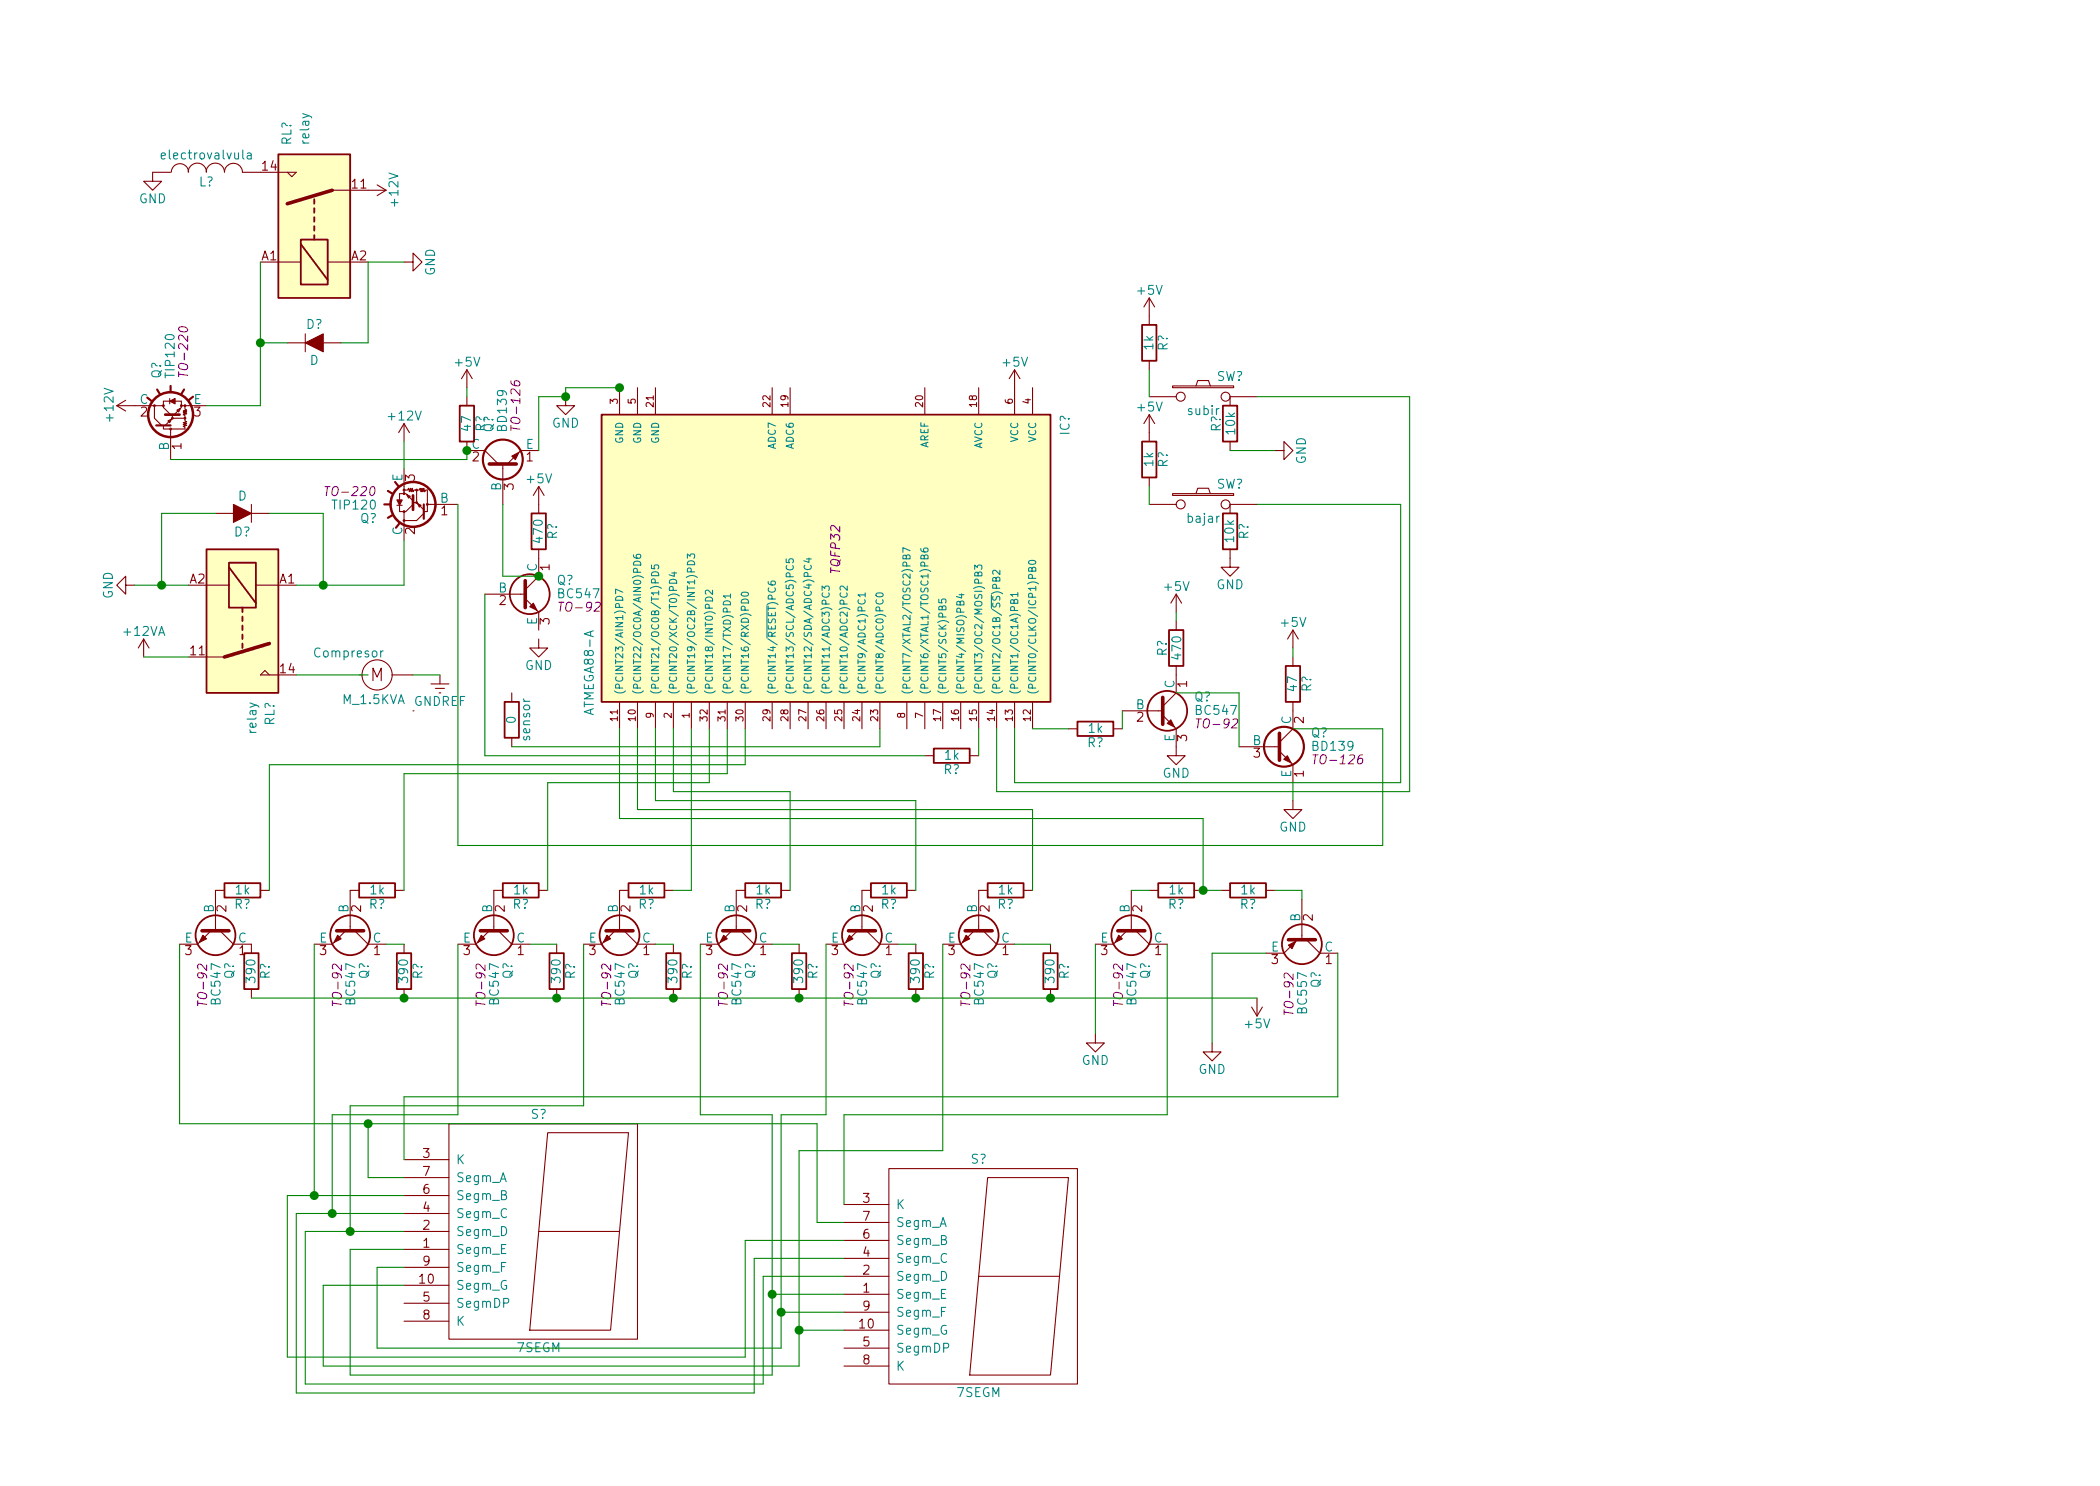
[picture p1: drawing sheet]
<svg xmlns="http://www.w3.org/2000/svg" width="297mm" height="210mm" viewBox="0 0 297 210" stroke-linecap="round" stroke-linejoin="round" font-family="sans-serif">
<g fill="#ffffc2" stroke="#ffffc2" stroke-width=".14">
<path d="M85.1 58.7h63.5v40.6h-63.5z"/>
<path d="M29.2 77.7h10.2v20.3h-10.2z"/>
<path d="M39.4 21.8h10.1v20.4h-10.1z"/>
</g>
<g fill="none" stroke="#840000" stroke-width=".25">
<path d="M39.4 21.8h10.1v20.4h-10.1zM42.5 33.9h3.9v6.4h-3.9zM42.5 34.5l3.9 5.1M44.4 28.2v.6M44.4 29.5v.6M44.4 30.7v.7M44.4 32v.6M44.4 33.3v.6M65 57.4h2.1v5.1h-2.1zM85.1 58.7h63.5v40.6h-63.5zM161.5 46h2.1v5h-2.1zM173 57.4h2v5.1h-2z"/>
<path d="M29.2 77.7h10.2v20.3h-10.2zM32.4 79.6h3.8v6.4h-3.8zM75.2 72.6h2v5.1h-2zM161.5 62.5h2.1v5.1h-2.1zM173 72.6h2v5.1h-2zM32.4 80.3l3.8 5M34.3 86v.6M34.3 87.2v.7M34.3 88.5v.6M34.3 89.8v.6M34.3 91.1v.6M71.4 99.3h2v5.1h-2z"/>
<path d="M165.4 89.1h2v5.1h-2zM181.9 94.2h2v5.1h-2zM132.1 105.9h5.1v2h-5.1zM152.4 102.1h5.1v2h-5.1zM31.7 125h5.1v2h-5.1zM34.5 134.9h2.1v5h-2.1zM50.8 125h5.1v2h-5.1zM56.1 134.9h2.1v5h-2.1zM71.1 125h5.1v2h-5.1zM77.7 134.9h2.1v5h-2.1zM88.9 125h5.1v2h-5.1zM94.2 134.9h2.1v5h-2.1z"/>
<path d="M105.4 125h5.1v2h-5.1zM112 134.9h2v5h-2zM123.2 125h5.1v2h-5.1zM128.5 134.9h2.1v5h-2.1zM139.7 125h5.1v2h-5.1zM147.6 134.9h2v5h-2zM163.8 125h5.1v2h-5.1zM174 125h5.1v2h-5.1z"/>
<circle cx="74.9" cy="84.1" r="2.82"/>
<circle cx="165.1" cy="100.6" r="2.82"/>
<circle cx="30.5" cy="132.3" r="2.82"/>
<circle cx="49.5" cy="132.3" r="2.82"/>
<circle cx="69.8" cy="132.3" r="2.82"/>
<circle cx="87.6" cy="132.3" r="2.82"/>
<circle cx="104.1" cy="132.3" r="2.82"/>
<circle cx="121.9" cy="132.3" r="2.82"/>
<circle cx="138.4" cy="132.3" r="2.82"/>
<circle cx="160" cy="132.3" r="2.82"/>
<circle cx="184.1" cy="133.6" r="2.82"/>
</g>
<g fill="none" stroke="#840000" stroke-width=".15">
<path d="M24.1 24.4h-2.5v1.2h1.3l-1.3 1.3-1.3-1.3h1.3M24.2 24.4a1.22 1.22 0 0 1 1.3-1.2 1.22 1.22 0 0 1 1.2 1.2M26.6 24.4a1.3 1.3 0 0 1 1.3-1.3 1.3 1.3 0 0 1 1.3 1.3M29.2 24.4a1.3 1.3 0 0 1 1.3-1.3 1.3 1.3 0 0 1 1.2 1.3 1.27 1.27 0 0 1 1.3-1.3 1.27 1.27 0 0 1 1.3 1.3h2.5M39.4 24.4h2.5l-.6 .6-.7-.6M39.4 37.1h3.1M46.4 37.1h3.1M47 26.9h2.5M52.1 26.9h2.5M53.3 26.2l1.3 .7M54.6 26.9l-1.3 .8M57.1 37.1h1.3v-1.3l1.3 1.3-1.3 1.2v-1.2"/>
<path d="M16.5 57.4l1.3 .8M16.5 57.4h5.2M17.8 56.6l-1.3 .8M23.7 59.6l.6-.3-.3 .5zM24 56.4v.7M24 56.8h-.9v.6M24.1 58.7l-1-1v-.3h-1.3v1.8l1.1 1M24.4 58.7v.5l-1 1M24.8 56.8h.9v.6M25 58l.5-.2-.2 .5zM26.2 59.2v.4l.2 .1-.5 .1 .5 .1-.5 .2 .5 .1-.5 .1 .3 .1v.3h-3.1v-.5M26.2 57.4h-.5v.3l-1.1 1"/>
<path d="M26.2 57.4v.5l.2 .1-.5 .2 .5 .1-.5 .1 .5 .1-.5 .2 .3 .1v.4h-1.8M26.2 57.4h3M40.6 48.5h2.6M43.2 47.2v2.6M45.7 48.5h2.6M57.1 59.9v2.6M57.1 59.9l-.7 1.3M57.1 59.9l.8 1.3M66 52.3l-.7 1.3M66 52.3v2.6M66 56.1v1.3M66 52.3l.8 1.3"/>
<path d="M80 56.1v1.3h1.3l-1.3 1.3-1.3-1.3h1.3M87.6 54.9v3.8M90.2 54.9v3.8M92.7 54.9v3.8M109.2 54.9v3.8M111.8 54.9v3.8M130.8 54.9v3.8M138.4 54.9v3.8M143.5 52.3v6.4M143.5 52.3l-.8 1.3M143.5 52.3l.8 1.3M146 54.9v3.8"/>
<path d="M162.6 56.1h3.8M162.6 42.2l-.8 1.2M162.6 42.2v3.8M162.6 51v1.3M162.6 58.7v3.8M162.6 42.2l.7 1.2M162.6 58.7l-.8 1.2M162.6 58.7l.7 1.2M165.9 54.6h8.6v.3h-8.6zM169.2 54.6l.2-.8h1.5l.3 .8M177.8 56.1h-3.8v1.3M24.1 60.8v4.2"/>
<path d="M30.5 72.6h2.5M35.6 71.4v2.5M35.6 72.6h2.5M56.1 71.5h.8M56.5 71.5v.9h.6M57.1 69.3v.5h.3l1 1.1M57.1 69.3h.6l.1-.2 .1 .5 .1-.5 .2 .5 .1-.5 .1 .5 .1-.3h.4v1.8M57.1 66.3v3M57.1 73.8v2.6M57.1 69.8h-.6v.9M57.5 70l.5 .2-.2 .3zM58.4 71.1h.5l1 1"/>
<path d="M58.4 71.4l-1 1h-.3v1.3h1.8l1-1.1M58.9 69.3h.4l.1-.2 .2 .5 .1-.5 .1 .5 .1-.5 .2 .5 .1-.3h.3v3.1h-.6M59.1 71.2l.5 .3-.3 .2zM60.6 71.4h4.2M66 62.5v1.2h2.6l1.9 2M71.1 65.7v5.7M76.2 77.7v3.8l-1.9 1.9M76.2 68.8v3.8M76.2 63.7h-2.5l-1.9 2M76.2 68.8l-.8 1.3M76.2 68.8l.8 1.3M162.6 71.4h3.8"/>
<path d="M162.6 67.6v1.2M165.9 69.8h8.6v.3h-8.6zM169.2 69.8l.2-.7h1.5l.3 .7M174 77.7v2.6h1.3l-1.3 1.2-1.3-1.2h1.3M174 62.5v1.2M177.8 71.4h-3.8v1.2M180.3 63.7h1.3v-1.2l1.3 1.2-1.3 1.3v-1.3M17.8 82.8v-1.3l-1.3 1.3 1.3 1.3v-1.3h1.2M20.3 90.4l-.7 1.3M20.3 90.4v2.6M20.3 90.4l.8 1.3M29.2 82.8h3.2"/>
<path d="M29.2 93h2.5M36.2 82.8h3.2M38.1 95.5l-.6-.6-.7 .6h2.6M50.8 95.5h.5M55.4 95.5h3M61 96.8h2.5M61.6 97.4h1.3M62.2 95.5v1.3M68.6 84.1h5.7M72.4 98v1.3M74.3 84.7l1.9 1.9v2.5M76.2 90.4v1.3h1.3l-1.3 1.3-1.3-1.3h1.3"/>
<path d="M87.6 99.3v3.8M90.2 99.3v3.8M92.7 99.3v3.8M95.2 99.3v3.8M97.8 99.3v3.8M100.3 99.3v3.8M102.9 99.3v3.8M105.4 99.3v3.8M109.2 99.3v3.8M111.8 99.3v3.8M114.3 99.3v3.8M116.8 99.3v3.8"/>
<path d="M119.4 99.3v3.8M121.9 99.3v3.8M124.5 99.3v3.8M128.3 99.3v3.8M130.8 99.3v3.8M133.3 99.3v3.8M135.9 99.3v3.8M138.4 99.3v3.8M141 99.3v3.8M143.5 99.3v3.8M146 99.3v3.8M166.4 84.1v2.5"/>
<path d="M166.4 87.9v1.2M166.4 94.2v3.8l-1.9 1.9M166.4 84.1l-.8 1.2M166.4 84.1l.7 1.2M182.9 99.3v3.8l-1.9 1.9M182.9 89.1v2.6M182.9 93v1.2M182.9 89.1l-.8 1.3M182.9 89.1l.7 1.3M58.4 100.6h.1M72.4 104.4v1.3M130.8 106.9h1.3"/>
<path d="M137.2 106.9h1.2M151.1 103.1h1.3M157.5 103.1h1.2M158.7 100.6h5.8M164.5 101.2l1.9 1.9v3.8h1.2l-1.2 1.3-1.3-1.3h1.3M175.3 105.7h5.7M181 106.3l1.9 1.9v2.5M182.9 113.3v1.2h1.2l-1.2 1.3-1.3-1.3h1.3M29.8 131.7l-1.9 1.9h-2.5M31.1 131.7l1.9 1.9h2.6v1.3M31.7 126h-1.2v5.7M35.6 139.9v1.3"/>
<path d="M36.8 126h1.3M48.9 131.7l-1.9 1.9h-2.6M50.2 131.7l1.9 1.9h2.5M50.8 126h-1.3v5.7M55.9 126h1.2M57.1 133.6v1.3M57.1 139.9v1.3M69.2 131.7l-1.9 1.9h-2.5M70.5 131.7l1.9 1.9h2.5M71.1 126h-1.3v5.7M76.2 126h1.3M78.7 133.6v1.3"/>
<path d="M78.7 139.9v1.3M87 131.7l-1.9 1.9h-2.6M88.3 131.7l1.9 1.9h2.5M88.9 126h-1.3v5.7M94 126h1.2M95.2 133.6v1.3M95.2 139.9v1.3M103.5 131.7l-1.9 1.9h-2.5M104.8 131.7l1.9 1.9h2.5M105.4 126h-1.3v5.7M110.5 126h1.3M113 133.6v1.3"/>
<path d="M113 139.9v1.3M121.3 131.7l-1.9 1.9h-2.6M122.6 131.7l1.9 1.9h2.5M123.2 126h-1.3v5.7M128.3 126h1.2M129.5 133.6v1.3M129.5 139.9v1.3M137.8 131.7l-1.9 1.9h-2.6M139.1 131.7l1.9 1.9h2.5M139.7 126h-1.3v5.7M144.8 126h1.2M148.6 133.6v1.3"/>
<path d="M148.6 139.9v1.3M159.4 131.7l-1.9 1.9h-2.6M160 126v5.7M160.7 131.7l1.9 1.9h2.5M162.6 126h1.2M168.9 126h1.3M172.7 126h1.3M179.1 126h1.2M183.5 133l-1.9 1.9h-2.5M184.1 127.2v5.8M184.8 133l1.9 1.9h2.5M63.5 159h26.7v30.5h-26.7z"/>
<path d="M154.9 146.3v1.3h1.3l-1.3 1.2-1.2-1.2h1.2M171.4 147.6v1.2h1.3l-1.3 1.3-1.2-1.3h1.2M177 142.5l.8 1.3M177.8 141.2v2.6M178.6 142.5l-.8 1.3M57.1 174.2h6.4M57.1 176.8h6.4M57.1 164.1h6.4M57.1 171.7h6.4M57.1 169.2h6.4M57.1 166.6h6.4M57.1 179.3h6.4"/>
<path d="M76.2 174.2h11.4M77.5 160.3h11.4l-2.5 27.9h-11.5zM119.4 170.4h6.3M119.4 178h6.3M119.4 175.5h6.3M119.4 173h6.3M125.7 165.3h26.7v30.5h-26.7zM139.7 166.6h11.4l-2.5 28h-11.4zM57.1 184.4h6.4M57.1 186.9h6.4M57.1 181.9h6.4M119.4 180.6h6.3"/>
<path d="M119.4 183.1h6.3M119.4 190.7h6.3M119.4 193.3h6.3M119.4 185.7h6.3M119.4 188.2h6.3M138.4 180.6h11.5"/>
<circle cx="21.8" cy="57.4" r=".13"/>
<circle cx="23.1" cy="57.4" r=".13"/>
<circle cx="24.4" cy="59.2" r=".13"/>
<circle cx="25.7" cy="57.4" r=".13"/>
<circle cx="26.2" cy="57.4" r=".13"/>
<circle cx="26.2" cy="59.2" r=".13"/>
<circle cx="167" cy="56.1" r=".63"/>
<circle cx="173.4" cy="56.1" r=".63"/>
<circle cx="24.1" cy="60.7" r=".13"/>
<circle cx="57.1" cy="69.3" r=".13"/>
<circle cx="57.1" cy="73.7" r=".13"/>
<circle cx="57.1" cy="72.4" r=".13"/>
<circle cx="57.1" cy="69.8" r=".13"/>
<circle cx="58.9" cy="71.1" r=".13"/>
<circle cx="58.9" cy="69.3" r=".13"/>
<circle cx="60.5" cy="71.4" r=".13"/>
<circle cx="167" cy="71.4" r=".63"/>
<circle cx="173.4" cy="71.4" r=".63"/>
<circle cx="53.3" cy="95.5" r="2.13"/>
</g>
<g fill="none" stroke="#008484" stroke-width=".15">
<path d="M35 21.7l.1-.1 .4 .1v.8M35.5 21.9l-.4 .1a.25 .25 0 0 0-.2 .3 .25 .25 0 0 0 .2 .2l.4-.1M89.6 78.5l.1 .4 .7 .1 .2-.2-.1-.3h-.5v.3l.2 .2M89.7 79.6a.55 .55 0 0 1 .6-.2 .55 .55 0 0 1 .3 .6h-1zM92.2 80v.4l.4 .1-.1-.1 .1-.4h.5l.1 .1-.1 .4M97.2 79v-.6l.4 .3 .1-.3h.4l.1 .2-.1 .4M97.3 79.5a.55 .55 0 0 1 .6-.1 .55 .55 0 0 1 .3 .5h-1zM111.2 79.1v.5h.5l-.1-.1v-.4h.5l.1 .1-.1 .4M113.8 80a.4 .4 0 0 0 0 .5 .4 .4 0 0 0 .5 .1 .37 .37 0 0 0 .4-.2 .37 .37 0 0 0 0-.4M114.1 79.1h.7M114.4 79v.6l-.7-.3M128.2 78.7l.2-.2 .3 .2v.4h-1l.1-.5h.3l.1 .5"/>
<path d="M128.7 77.9l-1-.4v.7M130.3 77.6l.1 .4 .7 .1 .2-.2-.1-.3h-.5l-.1 .3 .2 .2M130.7 78.7l.2-.2 .4 .2v.4h-1l.1-.5h.3v.5M145.6 79.4l.7-.1 .2 .2a.55 .55 0 0 1-.5 .4 .55 .55 0 0 1-.5-.4zM54.2 92.1l-.3 .1-.1 .1M87.1 84.6a.55 .55 0 0 1 .6-.2 .55 .55 0 0 1 .4 .5h-1zM88.1 83.8l-1-.4v.6M90.1 81v-.5l-.2-.1-.2 .1-.1 .5h1M92.2 81.1a.55 .55 0 0 1 .6-.2 .55 .55 0 0 1 .4 .6h-1zM92.7 82.5l-.1-.5-.1-.1-.3 .1v.5h1M94.7 82.1a.55 .55 0 0 1 .7-.1 .55 .55 0 0 1 .3 .5h-1zM95 81.1h.7"/>
<path d="M95.2 83.5v-.4l-.2-.1-.3 .1v.4h1M95.4 80.9v.7l-.8-.3M97.8 80.9l-.1-.5h-.1h-.3l-.1 .5h1M99.8 84.7a.55 .55 0 0 1 .6-.2 .55 .55 0 0 1 .4 .5h-1zM100.8 83.5v.6l-.7-.6h-.2l-.1 .2 .1 .4M102.4 85.2a.55 .55 0 0 1 .6-.2 .55 .55 0 0 1 .3 .6h-1zM103.3 84.3h-1l.3 .3M103.3 84v.6M104.9 84.9a.55 .55 0 0 1 .6-.1 .55 .55 0 0 1 .4 .5h-1zM104.9 83.9a.71 .71 0 0 1 1 .1 .55 .55 0 0 1-.5 .4 .55 .55 0 0 1-.5-.4zM108.5 85.7v4.6M108.7 82.3l.1 .3 .7 .2 .2-.2-.1-.4-.5 .1-.1 .3 .2 .2"/>
<path d="M108.8 83.2a.4 .4 0 0 0 0 .5 .4 .4 0 0 0 .4 .1 .37 .37 0 0 0 .4-.2 .37 .37 0 0 0 0-.4M111.3 80a.4 .4 0 0 0 0 .5 .4 .4 0 0 0 .5 .1 .37 .37 0 0 0 .4-.1 .37 .37 0 0 0-.1-.5M116.3 83.5v-.6l.4 .4 .1-.3h.4l.1 .1-.1 .4M116.4 83.9a.4 .4 0 0 0 0 .5 .4 .4 0 0 0 .5 .1 .37 .37 0 0 0 .4-.2 .37 .37 0 0 0-.1-.4M118.9 83.9a.4 .4 0 0 0 0 .5 .4 .4 0 0 0 .5 .1 .37 .37 0 0 0 .4-.2 .37 .37 0 0 0-.1-.4M119.8 82.9v.6l-.7-.6-.2 .1-.1 .1 .1 .4M121.5 84.9a.4 .4 0 0 0 0 .5 .4 .4 0 0 0 .4 .1 .37 .37 0 0 0 .4-.2 .37 .37 0 0 0 0-.4M122.4 84.2h-1l.3 .2M122.4 83.9v.5M124 84a.71 .71 0 0 1 .9 .1 .55 .55 0 0 1-.5 .4 .55 .55 0 0 1-.5-.4zM124 84.9a.4 .4 0 0 0 0 .5 .4 .4 0 0 0 .5 .1 .37 .37 0 0 0 .4-.2 .37 .37 0 0 0-.1-.4M132.8 84.8v.5h.5l-.1-.1v-.4h.5l.1 .1-.1 .4"/>
<path d="M133.3 85.9l.2-.2 .3 .2v.4h-1l.1-.5h.3l.1 .5M135.7 84.1h.6M135.8 85.3l.2-.3 .3 .2v.4h-1l.1-.5 .4 .1v.4M136 84v.6l-.7-.2M137.9 80.6v-.6l.4 .3 .1-.3h.4l.1 .1-.1 .5M138.4 81.1l.2-.2 .3 .2v.4h-1l.1-.5h.3l.1 .5M140.9 81.9l.2-.2 .3 .1v.4h-1l.1-.5 .3 .1 .1 .4M140.9 83.2v-.5h-.2h-.2l-.1 .5h1M141.4 80.7v.6l-.7-.6h-.2l-.1 .2 .1 .3M143.4 85l.2-.2 .4 .2v.4h-1l.1-.5h.3v.5M144 84.1h-1l.3 .3M144 83.8v.6"/>
<path d="M146 80.5l.2-.2 .3 .1v.4h-1l.1-.5 .3 .1 .1 .4M146 81.8v-.4l-.2-.1-.3 .1v.4h1"/>
</g>
<path d="M47 26.9l-6.4 1.9M38.1 91.1l-6.4 1.9M74.3 82.2v3.8M164.5 98.7v3.8M28.6 131.7h3.8M47.6 131.7h3.8M67.9 131.7h3.9M85.7 131.7h3.8M102.2 131.7h3.8M120 131.7h3.8M136.5 131.7h3.8M158.1 131.7h3.8" fill="none" stroke="#840000" stroke-width=".51"/>
<g fill="#840000" stroke="#840000" stroke-width=".15">
<path d="M68.1 132.3l.5 .5-1 .5z"/>
<path d="M85.9 132.3l.5 .5-1.1 .5z"/>
<path d="M102.4 132.3l.5 .5-1 .5z"/>
<path d="M120.1 132.3l.5 .5-1 .5z"/>
<path d="M136.7 132.3l.5 .5-1.1 .5z"/>
<path d="M47.8 132.3l.5 .5-1.1 .5z"/>
<path d="M28.7 132.3l.5 .5-1 .5z"/>
<path d="M158.2 132.3l.5 .5-1 .5z"/>
<path d="M182.2 133.7l1.1-.5-.5 1z"/>
<path d="M181.6 107.4l.5-.5 .5 1z"/>
<path d="M56.1 70.7h.8l-.4 .8z"/>
<path d="M165.1 102.4l.5-.6 .5 1.1z"/>
<path d="M33 71.4l2.6 1.2-2.6 1.3z"/>
<path d="M43.2 48.5l2.5-1.3v2.6z"/>
<path d="M75.4 85.3l.5 1.1-1-.6z"/>
<path d="M72.4 64.5l1-.5-.5 1z"/>
<path d="M24 56.8l.8-.4v.7z"/>
</g>
<path d="M46 68.9h.7M28 141.6v.7M47 141.6v.7M67.3 141.6v.7M85.1 141.6v.7M101.6 141.6v.7M119.4 141.6v.7M135.9 141.6v.7M157.5 141.6v.7M181.6 142.8v.8" fill="none" stroke="#840084" stroke-width=".15"/>
<g fill="#008400" stroke="#008400" stroke-width=".25">
<circle cx="87.6" cy="54.9" r=".51"/>
<circle cx="80" cy="56.1" r=".51"/>
<circle cx="57.2" cy="141.2" r=".51"/>
<circle cx="78.7" cy="141.2" r=".51"/>
<circle cx="95.3" cy="141.2" r=".51"/>
<circle cx="113" cy="141.2" r=".51"/>
<circle cx="129.5" cy="141.2" r=".51"/>
<circle cx="148.6" cy="141.2" r=".51"/>
<circle cx="52.1" cy="159" r=".51"/>
<circle cx="44.5" cy="169.2" r=".51"/>
<circle cx="47" cy="171.7" r=".51"/>
<circle cx="49.5" cy="174.2" r=".51"/>
<circle cx="109.2" cy="183.1" r=".51"/>
<circle cx="110.5" cy="185.7" r=".51"/>
<circle cx="113" cy="188.2" r=".51"/>
<circle cx="45.7" cy="82.8" r=".51"/>
<circle cx="22.9" cy="82.8" r=".51"/>
<circle cx="66" cy="63.7" r=".51"/>
<circle cx="76.2" cy="81.5" r=".51"/>
<circle cx="36.8" cy="48.5" r=".51"/>
<circle cx="170.2" cy="126" r=".51"/>
</g>
<g fill="none" stroke="#008400" stroke-width=".15">
<path d="M36.8 37.1v20.3h-7.6M57.1 37.1h-5v11.4h-3.8M36.8 48.5h3.8M66 54.9v1.2M87.6 54.9h-7.6v1.2h-3.8v7.6M162.6 52.3v3.8M177.8 56.1h21.6v55.9h-58.4v-8.9M30.5 72.6h-7.6v10.2M38.1 72.6h7.6v10.2M57.1 62.5v3.8M57.1 76.4v6.4h-15.2M64.8 71.4v48.2h130.8v-16.5h-12.7"/>
<path d="M66 63.7v1.3h-41.9M71.1 71.4v10.1h5.1M162.6 68.8v2.6M174 63.7h6.3M177.8 71.4h20.3v39.3h-54.6v-7.6M19 82.8h7.7M20.3 93h6.4M41.9 95.5h10.2M58.4 95.5h3.8M68.6 84.1v22.8h62.2M166.4 98h8.9v7.7M166.4 86.6v1.3"/>
<path d="M182.9 91.7v1.3M87.6 103.1v12.7h82.6v10.2h2.5M90.2 103.1v11.4h55.8v11.5M92.7 103.1v10.2h36.8v12.7M95.2 103.1v8.9h16.6v14M97.8 103.1v22.9h-2.6M100.3 103.1v7.6h-22.8v15.3M102.9 103.1v6.4h-45.8v16.5M105.4 103.1v5.1h-67.3v17.8M124.5 103.1v2.6h-52.1M138.4 103.1v3.8M146 103.1h5.1"/>
<path d="M158.7 100.6v2.5M182.9 110.7v2.6M25.4 133.6v25.4h90.2v14h3.8M44.4 133.6v35.6M54.6 133.6h2.5M64.8 133.6v24.1h-17.8v14M74.9 133.6h3.8M82.5 133.6v22.9h-33v17.7M92.7 133.6h2.5M99.1 133.6v24.1h10.1v36.9h-59.7v-17.8h7.6M109.2 133.6h3.8M116.8 133.6v24.1h-6.3v33h-57.2v-11.4h3.8"/>
<path d="M127 133.6h2.5M133.3 133.6v29.2h-20.3v30.5h-67.3v-11.4h11.4M143.5 133.6h5.1M154.9 133.6v12.7M160 126h2.6M165.1 133.6v24.1h-45.7v12.7M179.1 134.9h-7.7v12.7M180.3 126h3.8v1.2M189.2 134.9v20.3h-132.1v8.9M35.6 141.2h142.2M52.1 159v7.6h5M57.1 174.2h-13.9v21.6h64.7v-15.2h11.5"/>
<path d="M57.1 171.7h-15.2v25.4h64.8v-19.1h12.7M57.1 169.2h-16.5v22.8h64.8v-16.5h14M109.2 183.1h10.2M110.5 185.7h8.9M113 188.2h6.4"/>
</g>
<g fill="#840000" stroke="#840000" stroke-width=".51">
<path d="M182.2 133h3.9z"/>
<path d="M181 103.8v3.8z"/>
<path d="M69.2 65.7h3.8z"/>
</g>
<g fill="none" stroke="#840000" stroke-width=".3">
<path d="M22.2 55.1l.4 .6M24.1 54.6v.9M26 55.1l-.3 .6M27.3 56.1l-.6 .5M22.1 60.2h2M54.4 71.4h.8M54.9 69.5l.6 .3M55.5 72.9l-.6 .4M55.9 68.2l.5 .6M59.9 71.4v2"/>
<circle cx="71.1" cy="65" r="2.82"/>
<circle cx="181.6" cy="105.7" r="2.82"/>
</g>
<g fill="none" stroke="#840000" stroke-width=".36">
<circle cx="24.1" cy="58.7" r="3.2"/>
<circle cx="58.4" cy="71.4" r="3.2"/>
</g>
<path d="M23.4 58.7h2M58.4 70.1v2" fill="none" stroke="#840000" stroke-width=".38"/>
<text font-size="2.5" fill="#840000" x="52.3" y="96.4">M</text>
<g font-size="1.8" fill="#008484">
<text x="23.3" y="22.5">electrovalvula</text>
<text x="41.2" y="20.6" transform="rotate(-90 41.2 20.6)">RL?</text>
<text x="43.7" y="20.3" transform="rotate(-90 43.7 20.3)">relay</text>
<text x="19.6" y="28.7">GND</text>
<text x="28.1" y="26.4">L?</text>
<text x="56.3" y="29" transform="rotate(-90 56.3 29)">+12V</text>
<text x="61.5" y="39" transform="rotate(-90 61.5 39)">GND</text>
<text x="161" y="41.7">+5V</text>
<text x="43.3" y="46.5">D?</text>
<text x="22.8" y="53.6" transform="rotate(-90 22.8 53.6)">Q?</text>
<text x="43.8" y="51.6">D</text>
<text x="64.4" y="51.9">+5V</text>
<text x="141.9" y="51.9">+5V</text>
<text x="163.1" y="49.5" transform="rotate(-90 163.1 49.5)">1k</text>
<text x="165.2" y="49.7" transform="rotate(-90 165.2 49.7)">R?</text>
<text x="172" y="53.9">SW?</text>
<text x="16.1" y="59.5" transform="rotate(-90 16.1 59.5)">+12V</text>
<text x="19.7" y="57.1">C</text>
<text x="27.4" y="57.1">E</text>
<text x="55.1" y="59.5">+12V</text>
<text x="161" y="58.2">+5V</text>
<text x="168" y="58.7">subir</text>
<text x="23.9" y="63.7" transform="rotate(-90 23.9 63.7)">B</text>
<text x="66.6" y="60.9" transform="rotate(-90 66.6 60.9)">47</text>
<text x="66.7" y="63.5">C</text>
<text x="68.6" y="61.1" transform="rotate(-90 68.6 61.1)">R?</text>
<text x="69.8" y="61.2" transform="rotate(-90 69.8 61.2)">Q?</text>
<text x="74.3" y="63.5">E</text>
<text x="78.1" y="60.5">GND</text>
<text x="151.3" y="61.6" transform="rotate(-90 151.3 61.6)">IC?</text>
<text x="163.1" y="66" transform="rotate(-90 163.1 66)">1k</text>
<text x="172.7" y="61.1" transform="rotate(-90 172.7 61.1)">R?</text>
<text x="174.7" y="61.4" transform="rotate(-90 174.7 61.4)">10k</text>
<text x="184.7" y="65.7" transform="rotate(-90 184.7 65.7)">GND</text>
<text x="33.7" y="70.8">D</text>
<text x="56.9" y="68.1" transform="rotate(-90 56.9 68.1)">E</text>
<text x="62.2" y="71.1">B</text>
<text x="70.9" y="69.5" transform="rotate(-90 70.9 69.5)">B</text>
<text x="74.6" y="68.4">+5V</text>
<text x="165.2" y="66.2" transform="rotate(-90 165.2 66.2)">R?</text>
<text x="172" y="69.1">SW?</text>
<text x="33.1" y="75.9">D?</text>
<text x="47.2" y="72.1">TIP120</text>
<text x="50.9" y="74">Q?</text>
<text x="56.9" y="75.7" transform="rotate(-90 56.9 75.7)">C</text>
<text x="76.8" y="76.7" transform="rotate(-90 76.8 76.7)">470</text>
<text x="78.8" y="76.3" transform="rotate(-90 78.8 76.3)">R?</text>
<text x="168.1" y="74">bajar</text>
<text x="174.5" y="76.7" transform="rotate(-90 174.5 76.7)">10k</text>
<text x="176.6" y="76.3" transform="rotate(-90 176.6 76.3)">R?</text>
<text x="70.5" y="83.8">B</text>
<text x="75.9" y="80.9" transform="rotate(-90 75.9 80.9)">C</text>
<text x="78.7" y="82.7">Q?</text>
<text x="164.8" y="83.6">+5V</text>
<text x="172" y="83.4">GND</text>
<text x="16" y="84.8" transform="rotate(-90 16 84.8)">GND</text>
<text x="17.6" y="90">+12VA</text>
<text x="75.9" y="88.5" transform="rotate(-90 75.9 88.5)">E</text>
<text x="181.3" y="88.7">+5V</text>
<text x="44.6" y="93">Compresor</text>
<text x="74.2" y="94.8">GND</text>
<text x="165" y="92.9" transform="rotate(-90 165 92.9)">R?</text>
<text x="167.1" y="93.2" transform="rotate(-90 167.1 93.2)">470</text>
<text x="48.5" y="99.6">M_1.5KVA</text>
<text x="58.5" y="99.9">GNDREF</text>
<text x="84" y="100.9" transform="rotate(-90 84 100.9)">ATMEGA88-A</text>
<text x="160.7" y="100.3">B</text>
<text x="166.1" y="97.4" transform="rotate(-90 166.1 97.4)">C</text>
<text x="168.9" y="99.2">Q?</text>
<text x="183.4" y="97.7" transform="rotate(-90 183.4 97.7)">47</text>
<text x="185.5" y="97.9" transform="rotate(-90 185.5 97.9)">R?</text>
<text x="36.3" y="103.7" transform="rotate(-90 36.3 103.7)">relay</text>
<text x="38.8" y="102.7" transform="rotate(-90 38.8 102.7)">RL?</text>
<text x="72.9" y="102.3" transform="rotate(-90 72.9 102.3)">0</text>
<text x="75" y="104.7" transform="rotate(-90 75 104.7)">sensor</text>
<text x="133.7" y="107.5">1k</text>
<text x="153.8" y="105.7">R?</text>
<text x="154" y="103.7">1k</text>
<text x="166.1" y="105" transform="rotate(-90 166.1 105)">E</text>
<text x="177.2" y="105.4">B</text>
<text x="182.6" y="102.5" transform="rotate(-90 182.6 102.5)">C</text>
<text x="185.4" y="104.3">Q?</text>
<text x="133.5" y="109.5">R?</text>
<text x="164.4" y="110">GND</text>
<text x="182.6" y="110.1" transform="rotate(-90 182.6 110.1)">E</text>
<text x="180.9" y="117.6">GND</text>
<text x="30.2" y="129.2" transform="rotate(-90 30.2 129.2)">B</text>
<text x="33.1" y="128.6">R?</text>
<text x="33.3" y="126.5">1k</text>
<text x="49.3" y="129.2" transform="rotate(-90 49.3 129.2)">B</text>
<text x="52.2" y="128.6">R?</text>
<text x="52.4" y="126.5">1k</text>
<text x="69.6" y="129.2" transform="rotate(-90 69.6 129.2)">B</text>
<text x="72.5" y="128.6">R?</text>
<text x="72.7" y="126.5">1k</text>
<text x="87.4" y="129.2" transform="rotate(-90 87.4 129.2)">B</text>
<text x="90.3" y="128.6">R?</text>
<text x="90.5" y="126.5">1k</text>
<text x="103.9" y="129.2" transform="rotate(-90 103.9 129.2)">B</text>
<text x="106.8" y="128.6">R?</text>
<text x="107" y="126.5">1k</text>
<text x="121.7" y="129.2" transform="rotate(-90 121.7 129.2)">B</text>
<text x="124.6" y="128.6">R?</text>
<text x="124.8" y="126.5">1k</text>
<text x="138.2" y="129.2" transform="rotate(-90 138.2 129.2)">B</text>
<text x="141.1" y="128.6">R?</text>
<text x="141.3" y="126.5">1k</text>
<text x="159.8" y="129.2" transform="rotate(-90 159.8 129.2)">B</text>
<text x="165.2" y="128.6">R?</text>
<text x="165.4" y="126.5">1k</text>
<text x="175.4" y="128.6">R?</text>
<text x="175.6" y="126.5">1k</text>
<text x="183.9" y="130.4" transform="rotate(-90 183.9 130.4)">B</text>
<text x="26.1" y="133.3">E</text>
<text x="33.7" y="133.3">C</text>
<text x="45.1" y="133.3">E</text>
<text x="52.7" y="133.3">C</text>
<text x="65.5" y="133.3">E</text>
<text x="73" y="133.3">C</text>
<text x="83.2" y="133.3">E</text>
<text x="90.8" y="133.3">C</text>
<text x="99.7" y="133.3">E</text>
<text x="107.3" y="133.3">C</text>
<text x="117.5" y="133.3">E</text>
<text x="125.1" y="133.3">C</text>
<text x="134" y="133.3">E</text>
<text x="141.6" y="133.3">C</text>
<text x="155.6" y="133.3">E</text>
<text x="163.2" y="133.3">C</text>
<text x="179.8" y="134.6">E</text>
<text x="187.3" y="134.6">C</text>
<text x="31.2" y="142" transform="rotate(-90 31.2 142)">BC547</text>
<text x="33.1" y="138.6" transform="rotate(-90 33.1 138.6)">Q?</text>
<text x="36.1" y="138.9" transform="rotate(-90 36.1 138.9)">390</text>
<text x="38.2" y="138.6" transform="rotate(-90 38.2 138.6)">R?</text>
<text x="50.2" y="142" transform="rotate(-90 50.2 142)">BC547</text>
<text x="52.1" y="138.6" transform="rotate(-90 52.1 138.6)">Q?</text>
<text x="57.7" y="138.9" transform="rotate(-90 57.7 138.9)">390</text>
<text x="59.7" y="138.6" transform="rotate(-90 59.7 138.6)">R?</text>
<text x="70.6" y="142" transform="rotate(-90 70.6 142)">BC547</text>
<text x="72.5" y="138.6" transform="rotate(-90 72.5 138.6)">Q?</text>
<text x="79.3" y="138.9" transform="rotate(-90 79.3 138.9)">390</text>
<text x="81.3" y="138.6" transform="rotate(-90 81.3 138.6)">R?</text>
<text x="88.3" y="142" transform="rotate(-90 88.3 142)">BC547</text>
<text x="90.2" y="138.6" transform="rotate(-90 90.2 138.6)">Q?</text>
<text x="95.8" y="138.9" transform="rotate(-90 95.8 138.9)">390</text>
<text x="97.8" y="138.6" transform="rotate(-90 97.8 138.6)">R?</text>
<text x="104.9" y="142" transform="rotate(-90 104.9 142)">BC547</text>
<text x="106.8" y="138.6" transform="rotate(-90 106.8 138.6)">Q?</text>
<text x="113.6" y="138.9" transform="rotate(-90 113.6 138.9)">390</text>
<text x="115.6" y="138.6" transform="rotate(-90 115.6 138.6)">R?</text>
<text x="122.6" y="142" transform="rotate(-90 122.6 142)">BC547</text>
<text x="124.5" y="138.6" transform="rotate(-90 124.5 138.6)">Q?</text>
<text x="130.1" y="138.9" transform="rotate(-90 130.1 138.9)">390</text>
<text x="132.1" y="138.6" transform="rotate(-90 132.1 138.6)">R?</text>
<text x="139.1" y="142" transform="rotate(-90 139.1 142)">BC547</text>
<text x="141" y="138.6" transform="rotate(-90 141 138.6)">Q?</text>
<text x="149.1" y="138.9" transform="rotate(-90 149.1 138.9)">390</text>
<text x="151.2" y="138.6" transform="rotate(-90 151.2 138.6)">R?</text>
<text x="160.7" y="142" transform="rotate(-90 160.7 142)">BC547</text>
<text x="162.6" y="138.6" transform="rotate(-90 162.6 138.6)">Q?</text>
<text x="184.9" y="143.3" transform="rotate(-90 184.9 143.3)">BC557</text>
<text x="186.8" y="139.8" transform="rotate(-90 186.8 139.8)">Q?</text>
<text x="176.2" y="145.5">+5V</text>
<text x="153" y="150.7">GND</text>
<text x="169.5" y="151.9">GND</text>
<text x="75.1" y="158.3">S?</text>
<text x="64.5" y="164.7">K</text>
<text x="64.5" y="167.3">Segm_A</text>
<text x="137.3" y="164.6">S?</text>
<text x="64.5" y="172.3">Segm_C</text>
<text x="64.5" y="169.8">Segm_B</text>
<text x="126.7" y="171.1">K</text>
<text x="126.7" y="173.6">Segm_A</text>
<text x="64.5" y="177.4">Segm_E</text>
<text x="64.5" y="174.9">Segm_D</text>
<text x="64.5" y="180">Segm_F</text>
<text x="126.7" y="178.7">Segm_C</text>
<text x="126.7" y="176.1">Segm_B</text>
<text x="64.5" y="185">SegmDP</text>
<text x="64.5" y="182.5">Segm_G</text>
<text x="126.7" y="183.8">Segm_E</text>
<text x="126.7" y="181.2">Segm_D</text>
<text x="64.5" y="187.6">K</text>
<text x="73.1" y="191.3">7SEGM</text>
<text x="126.7" y="191.4">SegmDP</text>
<text x="126.7" y="186.3">Segm_F</text>
<text x="126.7" y="188.8">Segm_G</text>
<text x="126.7" y="193.9">K</text>
<text x="135.3" y="197.7">7SEGM</text>
</g>
<g font-size="1.8" fill="#840000">
<text x="37.1" y="24.1">14</text>
<text x="49.8" y="26.7">11</text>
<text x="37" y="36.8">A1</text>
<text x="49.7" y="36.8">A2</text>
<text x="19.9" y="58.9">2</text>
<text x="27.5" y="58.9">3</text>
<text x="25.7" y="63.6" transform="rotate(-90 25.7 63.6)">1</text>
<text x="66.8" y="65.3">2</text>
<text x="74.4" y="65.3">1</text>
<text x="58.7" y="68" transform="rotate(-90 58.7 68)">3</text>
<text x="72.6" y="69.3" transform="rotate(-90 72.6 69.3)">3</text>
<text x="58.7" y="75.6" transform="rotate(-90 58.7 75.6)">2</text>
<text x="62.4" y="72.9">1</text>
<text x="26.8" y="82.5">A2</text>
<text x="39.5" y="82.5">A1</text>
<text x="77.7" y="80.7" transform="rotate(-90 77.7 80.7)">1</text>
<text x="70.6" y="85.6">2</text>
<text x="77.7" y="88.4" transform="rotate(-90 77.7 88.4)">3</text>
<text x="27" y="92.7">11</text>
<text x="39.7" y="95.2">14</text>
<text x="167.9" y="97.3" transform="rotate(-90 167.9 97.3)">1</text>
<text x="160.8" y="102.1">2</text>
<text x="167.9" y="104.9" transform="rotate(-90 167.9 104.9)">3</text>
<text x="177.3" y="107.2">3</text>
<text x="184.4" y="102.3" transform="rotate(-90 184.4 102.3)">2</text>
<text x="184.4" y="110" transform="rotate(-90 184.4 110)">1</text>
<text x="32" y="129" transform="rotate(-90 32 129)">2</text>
<text x="51.1" y="129" transform="rotate(-90 51.1 129)">2</text>
<text x="71.4" y="129" transform="rotate(-90 71.4 129)">2</text>
<text x="89.2" y="129" transform="rotate(-90 89.2 129)">2</text>
<text x="105.7" y="129" transform="rotate(-90 105.7 129)">2</text>
<text x="123.4" y="129" transform="rotate(-90 123.4 129)">2</text>
<text x="140" y="129" transform="rotate(-90 140 129)">2</text>
<text x="161.5" y="129" transform="rotate(-90 161.5 129)">2</text>
<text x="185.7" y="130.3" transform="rotate(-90 185.7 130.3)">2</text>
<text x="26.2" y="135.1">3</text>
<text x="33.8" y="135.1">1</text>
<text x="45.2" y="135.1">3</text>
<text x="52.9" y="135.1">1</text>
<text x="65.6" y="135.1">3</text>
<text x="73.2" y="135.1">1</text>
<text x="83.3" y="135.1">3</text>
<text x="91" y="135.1">1</text>
<text x="99.8" y="135.1">3</text>
<text x="107.5" y="135.1">1</text>
<text x="117.6" y="135.1">3</text>
<text x="125.2" y="135.1">1</text>
<text x="134.1" y="135.1">3</text>
<text x="141.8" y="135.1">1</text>
<text x="155.7" y="135.1">3</text>
<text x="163.3" y="135.1">1</text>
<text x="179.9" y="136.4">3</text>
<text x="187.5" y="136.4">1</text>
<text x="59.8" y="163.8">3</text>
<text x="59.8" y="166.4">7</text>
<text x="59.8" y="174">2</text>
<text x="59.8" y="171.4">4</text>
<text x="59.8" y="168.9">6</text>
<text x="122.1" y="170.2">3</text>
<text x="122.1" y="172.7">7</text>
<text x="59.8" y="176.5">1</text>
<text x="59.8" y="179.1">9</text>
<text x="122.1" y="177.8">4</text>
<text x="122.1" y="175.3">6</text>
<text x="59.4" y="181.6">10</text>
<text x="59.8" y="184.1">5</text>
<text x="122.1" y="182.9">1</text>
<text x="122.1" y="180.3">2</text>
<text x="122.1" y="185.4">9</text>
<text x="59.8" y="186.7">8</text>
<text x="121.6" y="188">10</text>
<text x="122.1" y="190.5">5</text>
<text x="122.1" y="193">8</text>
</g>
<g font-size="1.8" fill="#840084">
<text x="24.7" y="53.2" transform="rotate(-90 24.7 53.2)">TIP120</text>
<text x="26.6" y="52.8" transform="rotate(-90 26.6 52.8)">TO-220</text>
<text x="71.7" y="60.9" transform="rotate(-90 71.7 60.9)">BD139</text>
<text x="73.6" y="60.4" transform="rotate(-90 73.6 60.4)">TO-126</text>
<text x="46.5" y="70.2">TO-220</text>
<text x="118.8" y="81" transform="rotate(-90 118.8 81)">TQFP32</text>
<text x="79.1" y="84.6">BC547</text>
<text x="79.5" y="86.5">TO-92</text>
<text x="169.3" y="101.1">BC547</text>
<text x="169.6" y="103">TO-92</text>
<text x="185.8" y="106.2">BD139</text>
<text x="186.3" y="108.1">TO-126</text>
<text x="29.3" y="141.9" transform="rotate(-90 29.3 141.9)">TO-92</text>
<text x="48.3" y="141.9" transform="rotate(-90 48.3 141.9)">TO-92</text>
<text x="68.7" y="141.9" transform="rotate(-90 68.7 141.9)">TO-92</text>
<text x="86.4" y="141.9" transform="rotate(-90 86.4 141.9)">TO-92</text>
<text x="102.9" y="141.9" transform="rotate(-90 102.9 141.9)">TO-92</text>
<text x="120.7" y="141.9" transform="rotate(-90 120.7 141.9)">TO-92</text>
<text x="137.2" y="141.9" transform="rotate(-90 137.2 141.9)">TO-92</text>
<text x="158.8" y="141.9" transform="rotate(-90 158.8 141.9)">TO-92</text>
<text x="183" y="143.1" transform="rotate(-90 183 143.1)">TO-92</text>
</g>
<g font-size="1.4" fill="#840000">
<text x="87.4" y="57.1" transform="rotate(-90 87.4 57.1)">3</text>
<text x="89.9" y="57.1" transform="rotate(-90 89.9 57.1)">5</text>
<text x="92.5" y="57.6" transform="rotate(-90 92.5 57.6)">21</text>
<text x="109" y="57.6" transform="rotate(-90 109 57.6)">22</text>
<text x="111.5" y="57.6" transform="rotate(-90 111.5 57.6)">19</text>
<text x="130.6" y="57.6" transform="rotate(-90 130.6 57.6)">20</text>
<text x="138.2" y="57.6" transform="rotate(-90 138.2 57.6)">18</text>
<text x="143.3" y="57.1" transform="rotate(-90 143.3 57.1)">6</text>
<text x="145.8" y="57.1" transform="rotate(-90 145.8 57.1)">4</text>
<text x="92.5" y="101.6" transform="rotate(-90 92.5 101.6)">9</text>
<text x="95" y="101.6" transform="rotate(-90 95 101.6)">2</text>
<text x="97.5" y="101.6" transform="rotate(-90 97.5 101.6)">1</text>
<text x="128" y="101.6" transform="rotate(-90 128 101.6)">8</text>
<text x="130.6" y="101.6" transform="rotate(-90 130.6 101.6)">7</text>
<text x="87.4" y="102" transform="rotate(-90 87.4 102)">11</text>
<text x="89.9" y="102" transform="rotate(-90 89.9 102)">10</text>
<text x="100.1" y="102" transform="rotate(-90 100.1 102)">32</text>
<text x="102.6" y="102" transform="rotate(-90 102.6 102)">31</text>
<text x="105.2" y="102" transform="rotate(-90 105.2 102)">30</text>
<text x="109" y="102" transform="rotate(-90 109 102)">29</text>
<text x="111.5" y="102" transform="rotate(-90 111.5 102)">28</text>
<text x="114" y="102" transform="rotate(-90 114 102)">27</text>
<text x="116.6" y="102" transform="rotate(-90 116.6 102)">26</text>
<text x="119.1" y="102" transform="rotate(-90 119.1 102)">25</text>
<text x="121.7" y="102" transform="rotate(-90 121.7 102)">24</text>
<text x="124.2" y="102" transform="rotate(-90 124.2 102)">23</text>
<text x="133.1" y="102" transform="rotate(-90 133.1 102)">17</text>
<text x="135.6" y="102" transform="rotate(-90 135.6 102)">16</text>
<text x="138.2" y="102" transform="rotate(-90 138.2 102)">15</text>
<text x="140.7" y="102" transform="rotate(-90 140.7 102)">14</text>
<text x="143.3" y="102" transform="rotate(-90 143.3 102)">13</text>
<text x="145.8" y="102" transform="rotate(-90 145.8 102)">12</text>
</g>
<g font-size="1.4" fill="#008484">
<text x="88.1" y="62.8" transform="rotate(-90 88.1 62.8)">GND</text>
<text x="90.7" y="62.8" transform="rotate(-90 90.7 62.8)">GND</text>
<text x="93.2" y="62.8" transform="rotate(-90 93.2 62.8)">GND</text>
<text x="109.7" y="63.5" transform="rotate(-90 109.7 63.5)">ADC7</text>
<text x="112.3" y="63.5" transform="rotate(-90 112.3 63.5)">ADC6</text>
<text x="131.3" y="63.5" transform="rotate(-90 131.3 63.5)">AREF</text>
<text x="138.9" y="63.7" transform="rotate(-90 138.9 63.7)">AVCC</text>
<text x="144" y="62.7" transform="rotate(-90 144 62.7)">VCC</text>
<text x="146.6" y="62.7" transform="rotate(-90 146.6 62.7)">VCC</text>
<text x="88.1" y="98.3" transform="rotate(-90 88.1 98.3)">(PCINT23/AIN1)PD7</text>
<text x="90.7" y="98.3" transform="rotate(-90 90.7 98.3)">(PCINT22/OC0A/AIN0)PD6</text>
<text x="93.2" y="98.3" transform="rotate(-90 93.2 98.3)">(PCINT21/OC0B/T1)PD5</text>
<text x="95.8" y="98.3" transform="rotate(-90 95.8 98.3)">(PCINT20/XCK/T0)PD4</text>
<text x="98.3" y="98.3" transform="rotate(-90 98.3 98.3)">(PCINT19/OC2B/INT1)PD3</text>
<text x="100.8" y="98.3" transform="rotate(-90 100.8 98.3)">(PCINT18/INT0)PD2</text>
<text x="103.4" y="98.3" transform="rotate(-90 103.4 98.3)">(PCINT17/TXD)PD1</text>
<text x="105.9" y="98.3" transform="rotate(-90 105.9 98.3)">(PCINT16/RXD)PD0</text>
<text x="109.7" y="98.3" transform="rotate(-90 109.7 98.3)">(PCINT14/RESET)PC6</text>
<text x="112.3" y="98.3" transform="rotate(-90 112.3 98.3)">(PCINT13/SCL/ADC5)PC5</text>
<text x="114.8" y="98.3" transform="rotate(-90 114.8 98.3)">(PCINT12/SDA/ADC4)PC4</text>
<text x="117.3" y="98.3" transform="rotate(-90 117.3 98.3)">(PCINT11/ADC3)PC3</text>
<text x="119.9" y="98.3" transform="rotate(-90 119.9 98.3)">(PCINT10/ADC2)PC2</text>
<text x="122.4" y="98.3" transform="rotate(-90 122.4 98.3)">(PCINT9/ADC1)PC1</text>
<text x="125" y="98.3" transform="rotate(-90 125 98.3)">(PCINT8/ADC0)PC0</text>
<text x="128.8" y="98.3" transform="rotate(-90 128.8 98.3)">(PCINT7/XTAL2/TOSC2)PB7</text>
<text x="131.3" y="98.3" transform="rotate(-90 131.3 98.3)">(PCINT6/XTAL1/TOSC1)PB6</text>
<text x="133.9" y="98.3" transform="rotate(-90 133.9 98.3)">(PCINT5/SCK)PB5</text>
<text x="136.4" y="98.3" transform="rotate(-90 136.4 98.3)">(PCINT4/MISO)PB4</text>
<text x="138.9" y="98.3" transform="rotate(-90 138.9 98.3)">(PCINT3/OC2/MOSI)PB3</text>
<text x="141.5" y="98.3" transform="rotate(-90 141.5 98.3)">(PCINT2/OC1B/SS)PB2</text>
<text x="144" y="98.3" transform="rotate(-90 144 98.3)">(PCINT1/OC1A)PB1</text>
<text x="146.6" y="98.3" transform="rotate(-90 146.6 98.3)">(PCINT0/CLKO/ICP1)PB0</text>
</g>
</svg>
